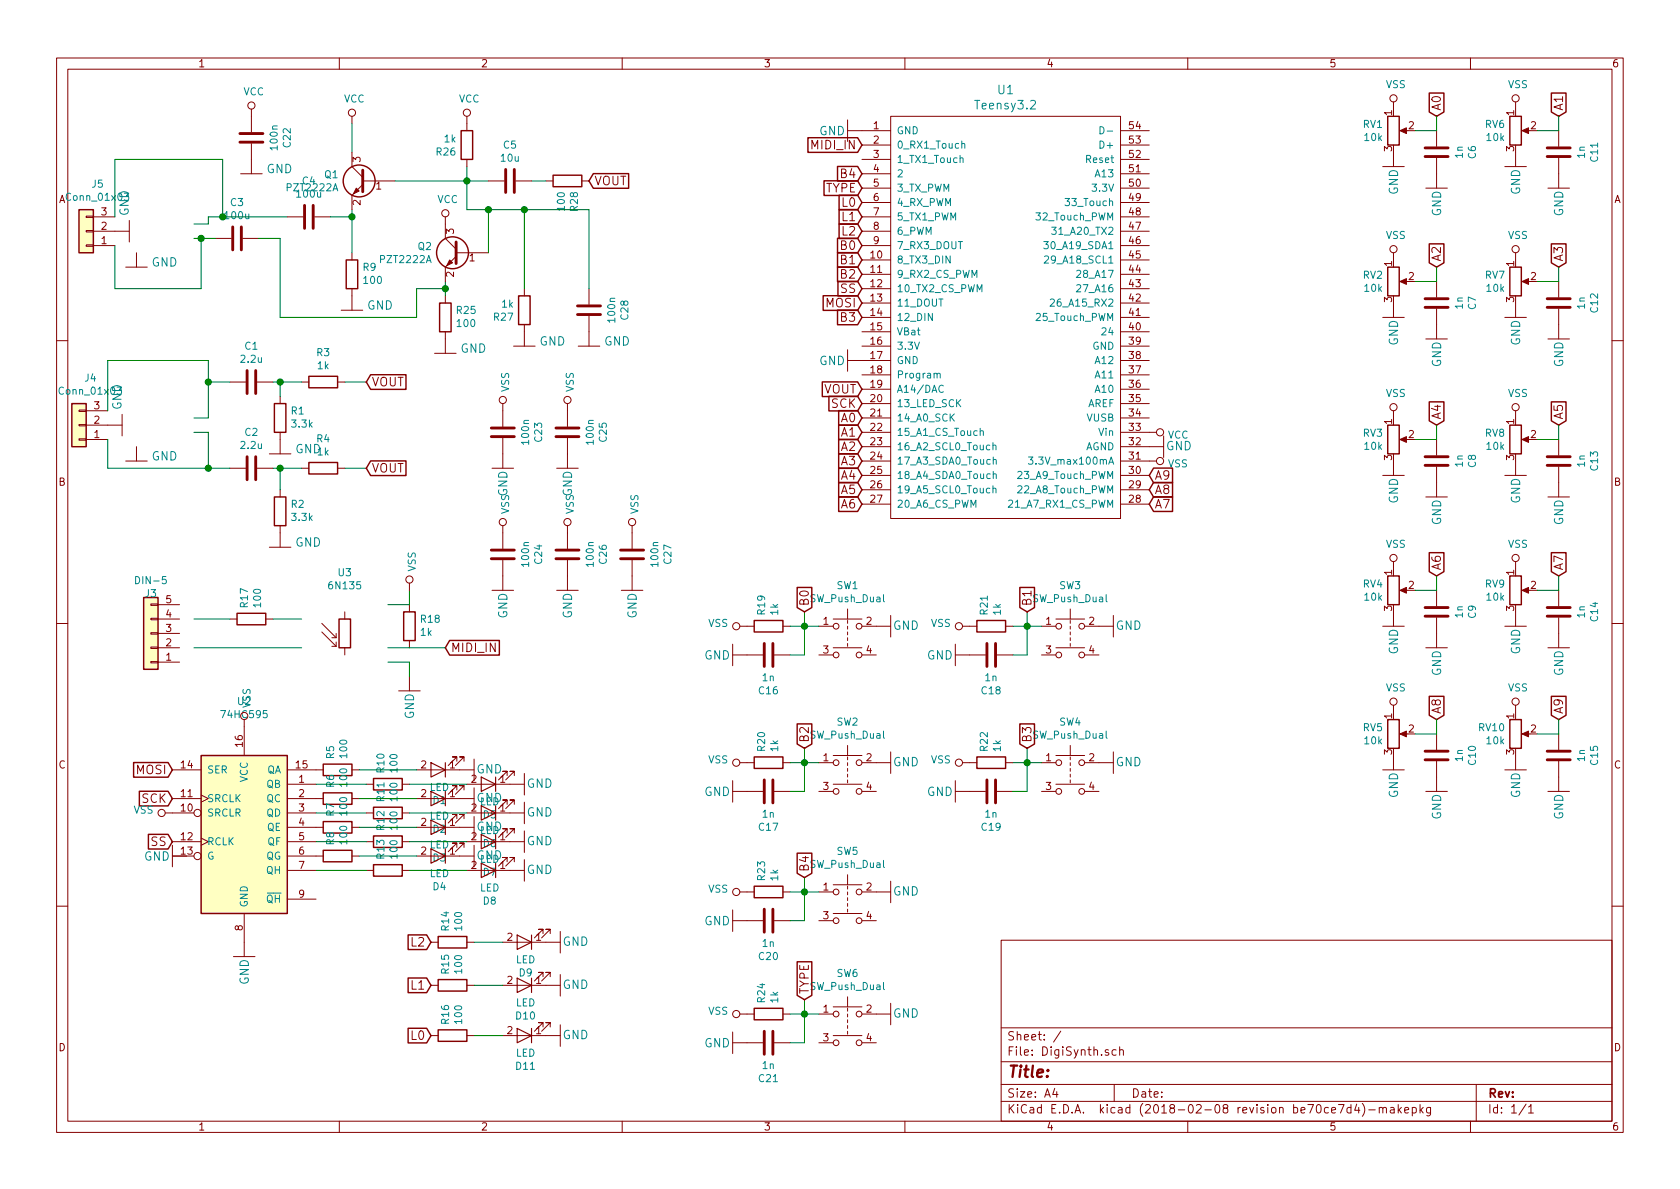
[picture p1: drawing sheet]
<svg xmlns="http://www.w3.org/2000/svg" width="297mm" height="210mm" viewBox="0 0 297 210" stroke-linecap="round" stroke-linejoin="round" font-family="sans-serif">
<g fill="none" stroke="#840000" stroke-width=".18">
<path d="M10 10.3h277v189.9h-277zM12 12.2h273v186.1h-273zM44.4 19.3v4.1M60 10.3v1.9M110 10.3v1.9M160 10.3v1.9M210 10.3v1.9M246.4 18v1.3M260 10.3v1.9M268 18v1.3M15.2 38.2h1.3v.3h-1.3zM16.5 38.3h3.8"/>
<path d="M22.9 39v3.8M42.5 30.7h3.9M44.4 25.4v5.3M50.8 38.3h2.8M55.6 38.3h2.8M62.2 20.6v1.2M62.2 26.9v2.6l1.9 1.9M64.1 32.6l-1.9 1.9v2.6M64.1 32h5.7M78.7 38.3v3.9l1.9 1.9M82.5 20.6v2.5M82.5 28.2v1.3"/>
<path d="M86.4 32h2.8M91.2 32h2.8M96.5 32h1.3M102.9 32h1.2M149.9 23.1h7.6M149.9 21.2v3.8M152.4 25.6h5.1M152.4 28.2h5.1M152.4 30.7h5.1M152.4 38.3h5.1M152.4 35.8h5.1M152.4 33.3h5.1"/>
<path d="M157.5 20.6h40.6v71.1h-40.6zM198.1 23.1h5.1M198.1 25.6h5.1M198.1 28.2h5.1M198.1 30.7h5.1M198.1 38.3h5.1M198.1 35.8h5.1M198.1 33.3h5.1M244.5 29.5h3.8M246.4 26.9v2.6M247.9 23.1h1M252.1 33.3h3.8"/>
<path d="M254 23.1v2.8M254 27.9v5.4M266.1 29.5h3.8M268 26.9v2.6M269.5 23.1h1M273.7 33.3h3.8M275.6 23.1v2.8M275.6 27.9v5.4M15.2 40.8h1.3v.2h-1.3zM15.2 43.3h1.3v.3h-1.3zM16.5 43.4h3.8M16.5 40.9h6.4"/>
<path d="M22.2 47.2h3.8M24.1 44.7v2.5M38.1 42.2h2.8M42.9 42.2h2.8M60.3 54.9h3.8M62.2 44.7v1.3M62.2 51v3.9M78.7 52.3v1.3M78.7 58.7v3.8M80.6 45.3l-1.9 1.9v2.6M80.6 44.7h5.8M92.7 51v1.3"/>
<path d="M92.7 57.4v3.8M104.1 51v2.8M104.1 55.9v5.3M152.4 46h5.1M152.4 48.5h5.1M152.4 51h5.1M152.4 53.6h5.1M152.4 56.1h5.1M152.4 58.7h5.1M152.4 43.4h5.1M152.4 40.9h5.1M198.1 46h5.1"/>
<path d="M198.1 48.5h5.1M198.1 51h5.1M198.1 53.6h5.1M198.1 56.1h5.1M198.1 58.7h5.1M198.1 43.4h5.1M198.1 40.9h5.1M244.5 56.1h3.8M246.4 44.7v1.3M246.4 53.6v2.5M247.9 49.8h1M252.1 59.9h3.8"/>
<path d="M254 49.8v2.8M254 54.6v5.3M266.1 56.1h3.8M268 44.7v1.3M268 53.6v2.5M269.5 49.8h1M273.7 59.9h3.8M275.6 49.8v2.8M275.6 54.6v5.3M10 60.2h2M14 72.5h1.2v.3h-1.2zM14 75.1h1.2v.2h-1.2z"/>
<path d="M14 77.6h1.2v.2h-1.2zM15.2 77.7h3.8M15.2 75.2h6.4M15.2 72.6h3.8M21.6 73.3v3.8M24.1 79v2.5M40.6 67.6h2.8M45.5 67.6h2.8M49.5 70.1v1.3M49.5 76.4v3.9M53.3 67.6h1.3M59.7 67.6h1.3"/>
<path d="M76.8 62.5h3.8M88.9 71.4v4M88.9 77.5v5.3M90.8 61.2h3.8M100.3 71.4v4M100.3 77.5v5.3M102.2 61.2h3.8M149.9 63.7h7.6M149.9 61.8v3.9M152.4 61.2h5.1M152.4 66.3h5.1M152.4 68.8h5.1"/>
<path d="M152.4 71.4h5.1M152.4 73.9h5.1M152.4 76.4h5.1M152.4 79h5.1M198.1 61.2h5.1M198.1 63.7h5.1M198.1 66.3h5.1M198.1 68.8h5.1M198.1 71.4h5.1M198.1 73.9h5.1M198.1 76.4h6.4M198.1 79h7.6"/>
<path d="M205.7 77.1v3.8M246.4 72.6v1.3M247.9 77.7h1M254 77.7v2.8M268 72.6v1.3M269.5 77.7h1M275.6 77.7v2.8M285 60.2h2M22.2 81.5h3.8M40.6 82.8h2.8M45.5 82.8h2.8M47.6 80.3h3.8"/>
<path d="M47.6 96.8h3.8M49.5 86.6v1.3M49.5 93v3.8M53.3 82.8h1.3M59.7 82.8h1.3M87 82.8h3.8M88.9 93v4M88.9 99.1v5.3M98.4 82.8h3.8M100.3 93v4M100.3 99.1v5.3M111.8 93v4"/>
<path d="M111.8 99.1v5.3M152.4 81.5h5.1M152.4 84.1h5.1M152.4 86.6h5.1M152.4 89.1h5.1M198.1 81.5h6.4M198.1 84.1h5.1M198.1 86.6h5.1M198.1 89.1h5.1M244.5 84.1h3.8M246.4 81.5v2.6M246.4 99.3v1.3"/>
<path d="M252.1 87.9h3.8M254 82.5v5.4M266.1 84.1h3.8M268 81.5v2.6M268 99.3v1.3M273.7 87.9h3.8M275.6 82.5v5.4M10 110.3h2M26.7 106.8h1.2v.3h-1.2zM26.7 109.3h1.2v.3h-1.2zM26.7 111.9h1.2v.2h-1.2zM26.7 114.4h1.2v.3h-1.2z"/>
<path d="M26.7 117h1.2v.2h-1.2zM27.9 114.5h3.8M27.9 117.1h3.8M27.9 112h3.8M27.9 109.5h3.8M27.9 106.9h3.8M40.6 109.5h1.3M47 109.5h1.3M56.9 111.8l2.5 2.5M56.9 110.2l2.5 2.6M58.7 114.3h.7M58.7 112.8h.7"/>
<path d="M59.4 112v.8M59.4 113.5v.8M61 108.2v1.3M61 114.5v1.3M72.4 103.1v1.3M72.4 106.9v1.3M72.4 113.3v1.2M72.4 119.6v2.6M87 104.4h3.8M98.4 104.4h3.8M109.9 104.4h3.8M129.5 115.8h5.4"/>
<path d="M129.5 113.9v3.8M130.8 110.7h2.5M136.9 115.8h2.8M138.4 110.7h1.3M144.8 110.7h2.5M144.8 115.8h2.5M147.3 114.5h5.1M147.3 109.5h5.1M149.9 107.7v1.8M149.9 109.7v.5M149.9 110.7v.5M149.9 111.8v.5"/>
<path d="M149.9 112.8v.5M149.9 113.8v.5M152.4 110.7h5.1M152.4 115.8h2.5M157.5 108.8v3.8M168.9 115.8h5.3M168.9 113.9v3.8M170.2 110.7h2.5M176.3 115.8h2.8M177.8 110.7h1.3M184.1 110.7h2.6M184.1 115.8h2.6"/>
<path d="M186.7 114.5h5.1M186.7 109.5h5.1M189.2 107.7v1.8M189.2 109.7v.5M189.2 110.7v.5M189.2 111.8v.5M189.2 112.8v.5M189.2 113.8v.5M191.8 110.7h5M191.8 115.8h2.5M196.8 108.8v3.8M244.5 110.7h3.8"/>
<path d="M246.4 108.2v2.5M247.9 104.4h1M252.1 114.5h3.8M254 104.4v2.8M254 109.2v5.3M266.1 110.7h3.8M268 108.2v2.5M269.5 104.4h1M273.7 114.5h3.8M275.6 104.4v2.8M275.6 109.2v5.3M285 110.3h2"/>
<path d="M30.5 136.1h5.1M43.2 127.2v6.4M50.8 136.1h6.3M50.8 138.7h5.1M62.2 136.1h1.3M64.8 138.7h1.2M70.5 122.2h3.8M71.1 138.7h1.3M73.7 136.1h10.1M80.8 134.6v-.7h-.8h.8l-1.6 1.5M80.8 139.7v-.8h-.8h.8l-1.6 1.6M82 134.6v-.7h-.7h.7l-1.5 1.5"/>
<path d="M82 139.7v-.8h-.7h.7l-1.5 1.6M82.5 138.7h10.2M83.8 134.2v3.8M83.8 139.3v3.8M89.7 137.2v-.8h-.8h.8l-1.6 1.5M90.9 137.2v-.8h-.7h.7l-1.5 1.5M92.7 136.8v3.8M129.5 139.9h5.4M129.5 138v3.9M130.8 134.9h2.5M136.9 139.9h2.8M138.4 134.9h1.3"/>
<path d="M144.8 139.9h2.5M144.8 134.9h2.5M147.3 138.7h5.1M147.3 133.6h5.1M149.9 131.8v1.8M149.9 133.9v.5M149.9 134.9v.5M149.9 135.9v.5M149.9 136.9v.5M149.9 137.9v.5M152.4 139.9h2.5M152.4 134.9h5.1"/>
<path d="M157.5 133v3.8M168.9 139.9h5.3M168.9 138v3.9M170.2 134.9h2.5M176.3 139.9h2.8M177.8 134.9h1.3M184.1 139.9h2.6M184.1 134.9h2.6M186.7 138.7h5.1M186.7 133.6h5.1M189.2 131.8v1.8M189.2 133.9v.5"/>
<path d="M189.2 134.9v.5M189.2 135.9v.5M189.2 136.9v.5M189.2 137.9v.5M191.8 139.9h2.5M191.8 134.9h5M196.8 133v3.8M244.5 136.1h3.8M246.4 124.7v1.3M246.4 133.6v2.5M247.9 129.8h1M252.1 139.9h3.8"/>
<path d="M254 129.8v2.8M254 134.6v5.3M266.1 136.1h3.8M268 124.7v1.3M268 133.6v2.5M269.5 129.8h1M273.7 139.9h3.8M275.6 129.8v2.8M275.6 134.6v5.3M29.2 143.8h5.1M30.5 141.2h5.1M30.5 148.8h5.1"/>
<path d="M30.5 151.4h3.8M30.5 149.5v3.8M35.6 140.6l1.2 .6-1.2 .7M35.6 148.2l1.2 .6-1.2 .7M50.8 141.2h6.3M50.8 143.8h5.1M50.8 146.3h6.3M50.8 148.8h5.1M50.8 151.4h6.3M50.8 153.9h5.1M50.8 159h5.1M62.2 141.2h1.3"/>
<path d="M62.2 146.3h1.3M62.2 151.4h1.3M64.8 143.8h1.2M64.8 148.8h1.2M64.8 153.9h1.2M71.1 143.8h1.3M71.1 148.8h1.3M71.1 153.9h1.3M73.7 141.2h2.5M73.7 146.3h2.5M73.7 151.4h2.5M78.7 141.2h5.1"/>
<path d="M78.7 146.3h5.1M78.7 151.4h5.1M80.8 144.8v-.8h-.8h.8l-1.6 1.5M80.8 149.9v-.8h-.8h.8l-1.6 1.5M82 144.8v-.8h-.7h.7l-1.5 1.5M82 149.9v-.8h-.7h.7l-1.5 1.5M82.5 143.8h2.6M82.5 148.8h2.6M82.5 153.9h2.6M83.8 144.4v3.8M83.8 149.5v3.8M87.6 143.8h5.1"/>
<path d="M87.6 148.8h5.1M87.6 153.9h5.1M89.7 142.2v-.7h-.8h.8l-1.6 1.5M89.7 147.3v-.7h-.8h.8l-1.6 1.5M89.7 152.4v-.8h-.8h.8l-1.6 1.6M90.9 142.2v-.7h-.7h.7l-1.5 1.5M90.9 147.3v-.7h-.7h.7l-1.5 1.5M90.9 152.4v-.8h-.7h.7l-1.5 1.6M92.7 141.9v3.8M92.7 146.9v3.8M92.7 152v3.8M130.8 157.7h2.5"/>
<path d="M138.4 157.7h1.3M144.8 157.7h2.5M147.3 156.5h5.1M149.9 154.7v1.8M149.9 156.7v.5M149.9 157.7v.5M149.9 158.7v.6M149.9 159.8v.5M152.4 157.7h5.1M157.5 155.8v3.8M10 160.2h2M41.3 169.2h3.8"/>
<path d="M43.2 161.5v7.7M76.2 174.2h1.3M76.2 166.6h1.3M82.5 174.2h1.3M82.5 166.6h1.3M88.9 174.2h10.2M88.9 166.6h10.2M96 172.7v-.7h-.8h.8l-1.5 1.5M96 165.1v-.8h-.8h.8l-1.5 1.6M97.3 172.7v-.7h-.8h.8l-1.5 1.5M97.3 165.1v-.8h-.8h.8l-1.5 1.6M99.1 164.7v3.8"/>
<path d="M99.1 172.3v3.8M129.5 160.9v3.8M129.5 162.8h5.4M130.8 179.3h2.5M136.9 162.8h2.8M138.4 179.3h1.3M144.8 162.8h2.5M144.8 179.3h2.5M147.3 161.5h5.1M147.3 178h5.1M149.9 160.8v.5M149.9 176.3v1.7"/>
<path d="M149.9 178.3v.5M149.9 179.3v.5M152.4 162.8h2.5M152.4 179.3h5.1M157.5 177.4v3.8M177 166.3h108v32h-108zM285 160.2h2M60 198.3v1.9M76.2 183.1h1.3M82.5 183.1h1.3M88.9 183.1h10.2M96 181.6v-.8h-.8h.8l-1.5 1.6"/>
<path d="M97.3 181.6v-.8h-.8h.8l-1.5 1.6M99.1 181.2v3.8M110 198.3v1.9M129.5 182.5v3.8M129.5 184.4h5.4M136.9 184.4h2.8M144.8 184.4h2.5M147.3 183.1h5.1M149.9 180.3v.5M149.9 181.4v.5M149.9 182.4v.5M152.4 184.4h2.5"/>
<path d="M160 198.3v1.9M177 194.8h108M177 191.8h108M177 187.8h108M177 181.8h108M186.5 192.5l-.4 1h1M186.8 193v1M187.6 182.3l-1.3 2M196 185.7a.37 .37 0 0 0-.6 .1l.1 .2 .5 .2 .1 .1-.3 .3-.4-.1M197 191.8v3M197.3 185.7l-.4-.1-.3 .3 .1 .6 .2 .1 .4-.1M198 185.7a.37 .37 0 0 1 .6 .1v.8"/>
<path d="M198 185.1v1.5M210 198.3v1.9M236.7 195.3h.9l-.6 1.5M238.9 195.9l-.5-.1-.2 .3v.6l.2 .1 .5-.1M238.9 195.3v1.5M239.9 195.2l-.4 1.1h.9M240.2 195.8v1M240.9 195.1a1.71 1.71 0 0 1 0 2.3M242 196.3h1.2M243.9 196l.2-.2 .3 .1 .1 .9M243.9 195.8v1M244.5 196a.34 .34 0 0 1 .3-.2 .34 .34 0 0 1 .3 .2v.8"/>
<path d="M245.9 195.9h.5l.1 .9M246.5 196.2l-.5 .1a.29 .29 0 0 0-.2 .2 .29 .29 0 0 0 .2 .3l.5-.1M247.2 195.3v1.5M247.4 196.3l.4 .5M247.8 195.8l-.6 .6M248.4 196.3l.7-.1-.1-.3-.4-.1-.2 .2v.7h.6M249.7 195.9l.4-.1 .3 .3v.6l-.3 .1-.4-.1M249.7 195.8v1.5M251.1 195.3v1.5M251.2 196.3l.4 .5M251.6 195.8l-.5 .6M252.9 195.8v1.2l-.3 .3h-.3"/>
<path d="M252.9 195.9l-.4-.1-.3 .3 .1 .6 .2 .1 .4-.1M260 198.3v1.9M261 191.8v6.5M269.8 195.2l-1.2 2M270.3 195.8l.4-.5v1.5M270.3 196.8h.8"/>
<circle cx="44.4" cy="18.7" r=".63"/>
<circle cx="62.2" cy="19.9" r=".63"/>
<circle cx="82.5" cy="19.9" r=".63"/>
<circle cx="246.4" cy="17.4" r=".63"/>
<circle cx="268" cy="17.4" r=".63"/>
<circle cx="78.7" cy="37.7" r=".63"/>
<circle cx="246.4" cy="44.1" r=".63"/>
<circle cx="268" cy="44.1" r=".63"/>
<circle cx="88.9" cy="70.7" r=".63"/>
<circle cx="100.3" cy="70.7" r=".63"/>
<circle cx="205.1" cy="76.4" r=".63"/>
<circle cx="246.4" cy="72" r=".63"/>
<circle cx="268" cy="72" r=".63"/>
<circle cx="88.9" cy="92.3" r=".63"/>
<circle cx="100.3" cy="92.3" r=".63"/>
<circle cx="111.8" cy="92.3" r=".63"/>
<circle cx="205.1" cy="81.5" r=".63"/>
<circle cx="246.4" cy="98.7" r=".63"/>
<circle cx="268" cy="98.7" r=".63"/>
<circle cx="72.4" cy="102.5" r=".63"/>
<circle cx="130.2" cy="110.7" r=".63"/>
<circle cx="147.8" cy="115.8" r=".51"/>
<circle cx="147.8" cy="110.7" r=".51"/>
<circle cx="151.9" cy="115.8" r=".51"/>
<circle cx="151.9" cy="110.7" r=".51"/>
<circle cx="169.5" cy="110.7" r=".63"/>
<circle cx="187.2" cy="110.7" r=".51"/>
<circle cx="187.2" cy="115.8" r=".51"/>
<circle cx="191.3" cy="115.8" r=".51"/>
<circle cx="191.3" cy="110.7" r=".51"/>
<circle cx="130.2" cy="134.9" r=".63"/>
<circle cx="147.8" cy="134.9" r=".51"/>
<circle cx="147.8" cy="139.9" r=".51"/>
<circle cx="151.9" cy="134.9" r=".51"/>
<circle cx="151.9" cy="139.9" r=".51"/>
<circle cx="169.5" cy="134.9" r=".63"/>
<circle cx="187.2" cy="134.9" r=".51"/>
<circle cx="187.2" cy="139.9" r=".51"/>
<circle cx="191.3" cy="134.9" r=".51"/>
<circle cx="191.3" cy="139.9" r=".51"/>
<circle cx="246.4" cy="124.1" r=".63"/>
<circle cx="268" cy="124.1" r=".63"/>
<circle cx="28.6" cy="143.8" r=".63"/>
<circle cx="34.9" cy="151.4" r=".63"/>
<circle cx="34.9" cy="143.8" r=".63"/>
<circle cx="130.2" cy="157.7" r=".63"/>
<circle cx="147.8" cy="157.7" r=".51"/>
<circle cx="151.9" cy="157.7" r=".51"/>
<circle cx="130.2" cy="179.3" r=".63"/>
<circle cx="147.8" cy="162.8" r=".51"/>
<circle cx="147.8" cy="179.3" r=".51"/>
<circle cx="151.9" cy="179.3" r=".51"/>
<circle cx="151.9" cy="162.8" r=".51"/>
<circle cx="147.8" cy="184.4" r=".51"/>
<circle cx="151.9" cy="184.4" r=".51"/>
</g>
<g fill="none" stroke="#008484" stroke-width=".18">
<path d="M169.7 28l.2-.1 .3 .1 .1 .7M170.1 25.5l.1-.1h.3l.1 .8M194.5 22.4a.64 .64 0 0 1 .7 .6 .64 .64 0 0 1-.7 .7zM195.8 23.2h.9M184.6 42.7h.7l-.4 .5 .4 .1v.6l-.2 .1-.5-.1M184.7 45.4l.5-.1 .2 .3-.1 .2-.7 .7h.8M185.7 53l.5-.1 .2 .3-.8 .9h.8M186 40.2h.7l-.4 .5 .4 .1v.4l-.2 .2-.5-.1M190.4 50.5l.5-.2 .2 .4-.1 .2-.7 .7h.8M190.4 47.9l.5-.1 .2 .4-.1 .2-.7 .7h.8M165.7 66.2l.2-.2 .3 .1v.7M166.8 68.2a.6 .6 0 0 0-.9 .5 .6 .6 0 0 0 .6 .7l.3-.1"/>
<path d="M173.3 76.3l.2-.1h.3l.1 .8M175.6 78.8l.1-.1 .3 .1 .1 .7M175.6 78.3v1.2M175.6 86.5l.1-.2 .3 .1 .1 .8M175.6 85.9v1.3M175.6 81.4l.2-.2 .3 .1v.8M175.6 83.9l.2-.1h.3v.8M181.8 80.8h.8l-.4 .5 .3 .1 .1 .5-.2 .2-.6-.1M156.2 105.2v1l.2 .2M195.6 105.2v1l.2 .2M43 121.9v.5l.2 .3 .3-.2 .2-.5h.4l.1 .2v.5M156.2 129.3v1.1l.2 .2"/>
<path d="M195.6 129.3v1.1l.2 .2M156.2 152.1v1.1l.2 .2M156.2 173.7v1.1l.2 .2"/>
</g>
<g fill="none" stroke="#840000" stroke-width=".25">
<path d="M252.7 16.5h2.6v3.3l-1.3 .8-1.3-.8zM274.3 16.5h2.6v3.3l-1.3 .8-1.3-.8zM14 37.1h2.5v7.6h-2.5zM81.5 23.1h2.1v5.1h-2.1zM97.8 31h5.1v2h-5.1zM104.9 30.7h6.3v2.6h-6.3l-.8-1.3zM142.8 24.4h8.8l.8 1.2-.8 1.3h-8.8zM145.7 32h5.9l.8 1.3-.8 1.3h-5.9zM148.1 29.4h3.5l.8 1.3-.8 1.3h-3.5zM148.4 34.5h3.2l.8 1.3-.8 1.3h-3.2zM148.4 37.1h3.2l.8 1.2-.8 1.3h-3.2zM148.4 39.6h3.2l.8 1.3-.8 1.3h-3.2z"/>
<path d="M245.4 20.6h2v5h-2zM267 20.6h2v5h-2zM61.2 46h2v5h-2zM77.7 53.6h2.1v5.1h-2.1zM91.7 52.3h2v5.1h-2zM145.5 52.3h6.1l.8 1.3-.8 1.3h-6.1zM148.1 42.1h3.5l.8 1.3-.8 1.3h-3.5zM148.1 44.7h3.5l.8 1.3-.8 1.3h-3.5zM148.1 47.2h3.5l.8 1.3-.8 1.3h-3.5zM148.1 54.8h3.5l.8 1.3-.8 1.3h-3.5zM148.2 49.8h3.4l.8 1.2-.8 1.3h-3.4zM245.4 47.2h2v5.1h-2z"/>
<path d="M252.7 43.1h2.6v3.4l-1.3 .7-1.3-.7zM267 47.2h2v5.1h-2zM274.3 43.1h2.6v3.4l-1.3 .7-1.3-.7zM12.7 71.4h2.5v7.6h-2.5zM48.5 71.4h2v5h-2zM54.6 66.5h5.1v2.1h-5.1zM65.5 66.3h6.3v2.6h-6.3l-.7-1.3zM145.4 67.5h6.2l.8 1.3-.8 1.3h-6.2zM146.6 70.1h5l.8 1.3-.8 1.3h-5zM148.3 72.6h3.3l.8 1.3-.8 1.3h-3.3zM148.3 75.2h3.3l.8 1.2-.8 1.3h-3.3zM148.3 77.7h3.3l.8 1.3-.8 1.3h-3.3z"/>
<path d="M245.4 75.2h2v5.1h-2zM252.7 71.1h2.6v3.3l-1.3 .8-1.3-.8zM267 75.2h2v5.1h-2zM274.3 71.1h2.6v3.3l-1.3 .8-1.3-.8zM48.5 87.9h2v5.1h-2zM54.6 81.8h5.1v2h-5.1zM65.5 81.5h6.3v2.6h-6.3l-.7-1.3zM148.3 80.2h3.3l.8 1.3-.8 1.3h-3.3zM148.3 82.8h3.3l.8 1.3-.8 1.3h-3.3zM148.3 85.3h3.3l.8 1.3-.8 1.3h-3.3zM148.3 87.9h3.3l.8 1.2-.8 1.3h-3.3zM204 87.9h3.3v2.5h-3.3l-.8-1.3z"/>
<path d="M204 85.3h3.3v2.6h-3.3l-.8-1.3zM204 82.8h3.3v2.6h-3.3l-.8-1.3zM252.7 97.7h2.6v3.4l-1.3 .7-1.3-.7zM274.3 97.7h2.6v3.4l-1.3 .7-1.3-.7zM25.4 105.7h2.5v12.7h-2.5zM41.9 108.5h5.1v2h-5.1zM59.9 109.5h2.1v5h-2.1zM71.4 108.2h2v5.1h-2zM79.5 113.3h8.8v2.5h-8.8l-.8-1.3zM133.3 109.7h5.1v2.1h-5.1zM140.9 103.9h2.6v3.5l-1.3 .8-1.3-.8zM172.7 109.7h5.1v2.1h-5.1z"/>
<path d="M180.3 103.9h2.6v3.5l-1.3 .8-1.3-.8zM245.4 101.8h2v5.1h-2zM267 101.8h2v5.1h-2zM23.6 134.8h6.1l.8 1.3-.8 1.3h-6.1zM24.6 139.9h5.1l.8 1.3-.8 1.3h-5.1zM35.6 133.6h15.2v27.9h-15.2zM57.1 135.1h5.1v2.1h-5.1zM66 137.7h5.1v2h-5.1zM133.3 133.9h5.1v2h-5.1zM140.9 128h2.6v3.6l-1.3 .7-1.3-.7zM172.7 133.9h5.1v2h-5.1zM180.3 128h2.6v3.6l-1.3 .7-1.3-.7z"/>
<path d="M245.4 127.2h2v5.1h-2zM252.7 123.1h2.6v3.4l-1.3 .7-1.3-.7zM267 127.2h2v5.1h-2zM274.3 123.1h2.6v3.4l-1.3 .7-1.3-.7zM26.2 147.5h3.5l.8 1.3-.8 1.3h-3.5zM57.1 140.2h5.1v2h-5.1zM57.1 145.3h5.1v2h-5.1zM57.1 150.4h5.1v2h-5.1zM66 142.7h5.1v2.1h-5.1zM66 147.8h5.1v2.1h-5.1zM66 152.9h5.1v2h-5.1zM133.3 156.7h5.1v2h-5.1z"/>
<path d="M140.9 150.9h2.6v3.5l-1.3 .8-1.3-.8zM72.2 172.9h3.2l.8 1.3-.8 1.3h-3.2zM72.2 165.3h3.2l.8 1.3-.8 1.3h-3.2zM77.5 173.2h5v2.1h-5zM77.5 165.6h5v2h-5zM133.3 178.3h5.1v2h-5.1zM140.9 170.1h2.6v5.9l-1.3 .8-1.3-.8zM72.2 181.8h3.2l.8 1.3-.8 1.3h-3.2zM77.5 182.1h5v2h-5z"/>
<circle cx="63.5" cy="32" r="2.82"/>
<circle cx="80" cy="44.7" r="2.82"/>
</g>
<g fill="none" stroke="#008400" stroke-width=".18">
<path d="M20.3 38.3v-10.1h19.1v10.1M50.8 38.3h-14v1.3h-2.5M58.4 38.3h3.8M62.2 21.8v5.1M62.2 37.1v7.6M69.8 32h16.6M82.5 29.5v7.6h21.6v13.9M86.4 37.1v7.6M92.7 37.1v13.9M94 32h2.5M254 20.6v2.5h-3.8M275.6 20.6v2.5h-3.8"/>
<path d="M34.3 42.2h3.8M35.6 42.2v8.8h-15.3v-7.6M45.7 42.2h3.8v13.9h24.2v-5.1h5M78.7 49.8v2.5M254 47.2v2.6h-3.8M275.6 47.2v2.6h-3.8M19 77.7v5.1h21.6M19 72.6v-8.9h17.8v10.2h-2.5M34.3 76.4h2.5v6.4M36.8 67.6h3.8M48.3 67.6h5M49.5 67.6v2.5"/>
<path d="M61 67.6h3.8M254 75.2v2.5h-3.8M275.6 75.2v2.5h-3.8M48.3 82.8h5M49.5 82.8v3.8M61 82.8h3.8M34.3 109.5h6.3M34.3 114.5h19M48.3 109.5h5M68.6 117.1h3.8v2.5M68.6 114.5h10.1M72.4 104.4v2.5h-3.8"/>
<path d="M139.7 110.7h5.1M142.2 108.2v7.6h-2.5M179.1 110.7h5M181.6 108.2v7.6h-2.5M254 101.8v2.6h-3.8M275.6 101.8v2.6h-3.8M55.9 138.7h8.9M63.5 136.1h10.2M72.4 138.7h10.1M139.7 134.9h5.1M142.2 132.3v7.6h-2.5M179.1 134.9h5"/>
<path d="M181.6 132.3v7.6h-2.5M254 127.2v2.6h-3.8M275.6 127.2v2.6h-3.8M55.9 143.8h8.9M55.9 148.8h8.9M55.9 153.9h8.9M63.5 141.2h10.2M63.5 146.3h10.2M63.5 151.4h10.2M72.4 143.8h10.1M72.4 148.8h10.1M72.4 153.9h10.1"/>
<path d="M139.7 157.7h5.1M142.2 155.2v7.6h-2.5M83.8 174.2h5.1M83.8 166.6h5.1M139.7 179.3h5.1M142.2 176.8v7.6h-2.5M83.8 183.1h5.1"/>
</g>
<g fill="none" stroke="#840000" stroke-width=".51">
<path d="M42.4 23.6h4.1M42.4 25.1h4.1M53.8 36.3v4.1M55.4 36.3v4.1M64.1 30.1v3.8M89.4 30v4M90.9 30v4M252 26.2h4M252 27.7h4M273.6 26.2h4M273.6 27.7h4M41.1 40.1v4.1"/>
<path d="M42.7 40.1v4.1M80.6 42.8v3.8M102.1 54.1h4.1M102.1 55.6h4.1M252 52.8h4M252 54.4h4M273.6 52.8h4M273.6 54.4h4M43.7 65.5v4.1M45.2 65.5v4.1M86.9 75.7h4M86.9 77.2h4"/>
<path d="M98.3 75.7h4.1M98.3 77.2h4.1M43.7 80.8v4M45.2 80.8v4M86.9 97.3h4M86.9 98.8h4M98.3 97.3h4.1M98.3 98.8h4.1M109.7 97.3h4.1M109.7 98.8h4.1M252 80.8h4M252 82.3h4"/>
<path d="M273.6 80.8h4M273.6 82.3h4M135.1 113.8v4.1M136.7 113.8v4.1M174.5 113.8v4.1M176 113.8v4.1M252 107.4h4M252 109h4M273.6 107.4h4M273.6 109h4M135.1 137.9v4.1M136.7 137.9v4.1"/>
<path d="M174.5 137.9v4.1M176 137.9v4.1M252 132.8h4M252 134.4h4M273.6 132.8h4M273.6 134.4h4M135.1 160.8v4M136.7 160.8v4M135.1 182.4v4M136.7 182.4v4"/>
</g>
<g fill="#008400" stroke="#008400" stroke-width=".25">
<circle cx="49.5" cy="67.6" r=".51"/>
<circle cx="49.5" cy="82.8" r=".51"/>
<circle cx="142.2" cy="110.7" r=".51"/>
<circle cx="181.6" cy="110.7" r=".51"/>
<circle cx="142.2" cy="134.9" r=".51"/>
<circle cx="181.6" cy="134.9" r=".51"/>
<circle cx="142.2" cy="157.7" r=".51"/>
<circle cx="142.2" cy="179.3" r=".51"/>
<circle cx="39.4" cy="38.3" r=".51"/>
<circle cx="35.6" cy="42.2" r=".51"/>
<circle cx="36.8" cy="67.6" r=".51"/>
<circle cx="36.8" cy="82.8" r=".51"/>
<circle cx="62.2" cy="38.3" r=".51"/>
<circle cx="78.7" cy="51" r=".51"/>
<circle cx="82.6" cy="32" r=".51"/>
<circle cx="86.4" cy="37.1" r=".51"/>
<circle cx="92.7" cy="37.1" r=".51"/>
</g>
<g fill="#840000" stroke="#840000" stroke-width=".18">
<path d="M247.5 23.1l1.2-.5v1z"/>
<path d="M269.1 23.1l1.2-.5v1z"/>
<path d="M247.5 49.8l1.2-.5v1z"/>
<path d="M269.1 49.8l1.2-.5v1z"/>
<path d="M247.5 77.7l1.2-.5v1z"/>
<path d="M269.1 77.7l1.2-.5v1z"/>
<path d="M247.5 104.4l1.2-.5v1z"/>
<path d="M269.1 104.4l1.2-.5v1z"/>
<path d="M247.5 129.8l1.2-.5v1z"/>
<path d="M269.1 129.8l1.2-.5v1z"/>
<path d="M63 33.3l.5 .5-1 .5z"/>
<path d="M79.5 46l.5 .5-1 .5z"/>
</g>
<g fill="none" stroke="#840000" stroke-width=".2">
<path d="M76.2 134.9l2.5 1.2-2.5 1.3zM76.2 139.9l2.5 1.3-2.5 1.3zM78.7 134.9v2.5M78.7 139.9v2.6M85.1 137.4l2.5 1.3-2.5 1.2zM87.6 137.4v2.5M76.2 145l2.5 1.3-2.5 1.3zM76.2 150.1l2.5 1.3-2.5 1.2zM78.7 145v2.6M78.7 150.1v2.5M85.1 142.5l2.5 1.3-2.5 1.2zM85.1 147.6l2.5 1.2-2.5 1.3z"/>
<path d="M85.1 152.6l2.5 1.3-2.5 1.3zM87.6 142.5v2.5M87.6 147.6v2.5M87.6 152.6v2.6M91.4 173l2.6 1.2-2.6 1.3zM91.4 165.3l2.6 1.3-2.6 1.3zM94 165.3v2.6M94 173v2.5M91.4 181.9l2.6 1.2-2.6 1.3zM94 181.9v2.5"/>
</g>
<g fill="#ffffc2" stroke="#ffffc2" stroke-width=".18">
<path d="M35.6 133.6h15.2v27.9h-15.2z"/>
<path d="M25.4 105.7h2.5v12.7h-2.5z"/>
<path d="M12.7 71.4h2.5v7.6h-2.5z"/>
<path d="M14 37.1h2.5v7.6h-2.5z"/>
</g>
<text font-size="2.8" fill="#840000" x="178" y="190.5">Title:</text>
<g font-size="2.1" fill="#008484">
<text x="176.5" y="16.7">U1</text>
<text x="144.8" y="23.9">GND</text>
<text x="172.7" y="19.3">Teensy3.2</text>
<text x="47.1" y="30.6">GND</text>
<text x="247.2" y="34.5" transform="rotate(-90 247.2 34.5)">GND</text>
<text x="268.8" y="34.5" transform="rotate(-90 268.8 34.5)">GND</text>
<text x="22.8" y="38.2" transform="rotate(-90 22.8 38.2)">GND</text>
<text x="254.8" y="38.3" transform="rotate(-90 254.8 38.3)">GND</text>
<text x="276.4" y="38.3" transform="rotate(-90 276.4 38.3)">GND</text>
<text x="26.8" y="47.1">GND</text>
<text x="64.9" y="54.8">GND</text>
<text x="81.4" y="62.4">GND</text>
<text x="95.4" y="61.1">GND</text>
<text x="106.8" y="61.1">GND</text>
<text x="144.8" y="64.6">GND</text>
<text x="247.2" y="61.2" transform="rotate(-90 247.2 61.2)">GND</text>
<text x="254.8" y="65" transform="rotate(-90 254.8 65)">GND</text>
<text x="268.8" y="61.2" transform="rotate(-90 268.8 61.2)">GND</text>
<text x="276.4" y="65" transform="rotate(-90 276.4 65)">GND</text>
<text x="21.5" y="72.5" transform="rotate(-90 21.5 72.5)">GND</text>
<text x="26.8" y="81.4">GND</text>
<text x="52.2" y="80.2">GND</text>
<text x="206.1" y="79.6">GND</text>
<text x="89.7" y="87.8" transform="rotate(-90 89.7 87.8)">GND</text>
<text x="101.1" y="87.8" transform="rotate(-90 101.1 87.8)">GND</text>
<text x="247.2" y="89.1" transform="rotate(-90 247.2 89.1)">GND</text>
<text x="268.8" y="89.1" transform="rotate(-90 268.8 89.1)">GND</text>
<text x="254.8" y="92.9" transform="rotate(-90 254.8 92.9)">GND</text>
<text x="276.4" y="92.9" transform="rotate(-90 276.4 92.9)">GND</text>
<text x="52.2" y="96.7">GND</text>
<text x="89.7" y="109.4" transform="rotate(-90 89.7 109.4)">GND</text>
<text x="101.1" y="109.4" transform="rotate(-90 101.1 109.4)">GND</text>
<text x="112.6" y="109.4" transform="rotate(-90 112.6 109.4)">GND</text>
<text x="157.9" y="111.4">GND</text>
<text x="197.3" y="111.4">GND</text>
<text x="124.5" y="116.6">GND</text>
<text x="163.9" y="116.6">GND</text>
<text x="247.2" y="115.8" transform="rotate(-90 247.2 115.8)">GND</text>
<text x="254.8" y="119.6" transform="rotate(-90 254.8 119.6)">GND</text>
<text x="268.8" y="115.8" transform="rotate(-90 268.8 115.8)">GND</text>
<text x="276.4" y="119.6" transform="rotate(-90 276.4 119.6)">GND</text>
<text x="73.2" y="127.2" transform="rotate(-90 73.2 127.2)">GND</text>
<text x="84.2" y="136.8">GND</text>
<text x="157.9" y="135.5">GND</text>
<text x="197.3" y="135.5">GND</text>
<text x="84.2" y="141.9">GND</text>
<text x="93.1" y="139.3">GND</text>
<text x="124.5" y="140.8">GND</text>
<text x="163.9" y="140.8">GND</text>
<text x="247.2" y="141.2" transform="rotate(-90 247.2 141.2)">GND</text>
<text x="268.8" y="141.2" transform="rotate(-90 268.8 141.2)">GND</text>
<text x="84.2" y="146.9">GND</text>
<text x="93.1" y="144.4">GND</text>
<text x="93.1" y="149.5">GND</text>
<text x="254.8" y="145" transform="rotate(-90 254.8 145)">GND</text>
<text x="276.4" y="145" transform="rotate(-90 276.4 145)">GND</text>
<text x="25.5" y="152.2">GND</text>
<text x="84.2" y="152">GND</text>
<text x="93.1" y="154.6">GND</text>
<text x="157.9" y="158.4">GND</text>
<text x="99.5" y="167.3">GND</text>
<text x="124.5" y="163.6">GND</text>
<text x="44" y="174.2" transform="rotate(-90 44 174.2)">GND</text>
<text x="99.5" y="174.9">GND</text>
<text x="157.9" y="180">GND</text>
<text x="99.5" y="183.8">GND</text>
<text x="124.5" y="185.2">GND</text>
</g>
<g font-size="2.1" fill="#840000">
<text x="254.8" y="19.7" transform="rotate(-90 254.8 19.7)">A0</text>
<text x="276.4" y="19.7" transform="rotate(-90 276.4 19.7)">A1</text>
<text x="143.7" y="26.4">MIDI_IN</text>
<text x="105.1" y="32.8">VOUT</text>
<text x="145.9" y="34">TYPE</text>
<text x="148.8" y="31.5">B4</text>
<text x="149" y="36.6">L0</text>
<text x="149" y="39.1">L1</text>
<text x="149" y="41.7">L2</text>
<text x="148.8" y="44.2">B0</text>
<text x="148.8" y="46.7">B1</text>
<text x="254.8" y="46.3" transform="rotate(-90 254.8 46.3)">A2</text>
<text x="276.4" y="46.3" transform="rotate(-90 276.4 46.3)">A3</text>
<text x="148.7" y="51.8">SS</text>
<text x="148.8" y="49.3">B2</text>
<text x="146" y="54.4">MOSI</text>
<text x="148.8" y="56.9">B3</text>
<text x="65.7" y="68.3">VOUT</text>
<text x="145.6" y="69.6">VOUT</text>
<text x="147" y="72.1">SCK</text>
<text x="148.8" y="74.7">A0</text>
<text x="148.8" y="77.2">A1</text>
<text x="254.8" y="74.3" transform="rotate(-90 254.8 74.3)">A4</text>
<text x="276.4" y="74.3" transform="rotate(-90 276.4 74.3)">A5</text>
<text x="65.7" y="83.6">VOUT</text>
<text x="148.8" y="79.8">A2</text>
<text x="148.8" y="82.3">A3</text>
<text x="148.8" y="84.8">A4</text>
<text x="148.8" y="87.4">A5</text>
<text x="148.8" y="89.9">A6</text>
<text x="204.1" y="89.9">A7</text>
<text x="204.1" y="87.4">A8</text>
<text x="204.1" y="84.8">A9</text>
<text x="254.8" y="100.9" transform="rotate(-90 254.8 100.9)">A6</text>
<text x="276.4" y="100.9" transform="rotate(-90 276.4 100.9)">A7</text>
<text x="143" y="107.3" transform="rotate(-90 143 107.3)">B0</text>
<text x="182.4" y="107.3" transform="rotate(-90 182.4 107.3)">B1</text>
<text x="79.7" y="115.3">MIDI_IN</text>
<text x="143" y="131.4" transform="rotate(-90 143 131.4)">B2</text>
<text x="182.4" y="131.4" transform="rotate(-90 182.4 131.4)">B3</text>
<text x="254.8" y="126.3" transform="rotate(-90 254.8 126.3)">A8</text>
<text x="276.4" y="126.3" transform="rotate(-90 276.4 126.3)">A9</text>
<text x="24.1" y="136.9">MOSI</text>
<text x="25.1" y="142">SCK</text>
<text x="26.7" y="149.6">SS</text>
<text x="143" y="154.3" transform="rotate(-90 143 154.3)">B4</text>
<text x="72.8" y="167.4">L2</text>
<text x="72.8" y="175">L1</text>
<text x="143" y="175.9" transform="rotate(-90 143 175.9)">TYPE</text>
<text x="72.8" y="183.9">L0</text>
<text x="178" y="184">Sheet: /</text>
<text x="178" y="186.7">File: DigiSynth.sch</text>
<text x="178" y="196.9">KiCad E.D.A. kicad (2018-02-08 revision be70ce7d4)-makepkg</text>
<text x="178" y="194.1">Size: A4</text>
<text x="200" y="194.1">Date:</text>
<text x="263" y="194.1">Rev:</text>
<text x="263" y="196.9">Id: 1/1</text>
</g>
<g font-size="1.8" fill="#840000">
<text x="35" y="11.9">1</text>
<text x="85" y="11.9">2</text>
<text x="135" y="11.9">3</text>
<text x="185" y="11.9">4</text>
<text x="235" y="11.9">5</text>
<text x="285" y="11.9">6</text>
<text x="154.5" y="22.9">1</text>
<text x="199.7" y="22.9">54</text>
<text x="246.1" y="20.4" transform="rotate(-90 246.1 20.4)">1</text>
<text x="249.1" y="22.9">2</text>
<text x="267.7" y="20.4" transform="rotate(-90 267.7 20.4)">1</text>
<text x="270.7" y="22.9">2</text>
<text x="63.8" y="28.7" transform="rotate(-90 63.8 28.7)">3</text>
<text x="154.5" y="25.4">2</text>
<text x="154.5" y="27.9">3</text>
<text x="199.7" y="27.9">52</text>
<text x="199.7" y="25.4">53</text>
<text x="246.1" y="26.8" transform="rotate(-90 246.1 26.8)">3</text>
<text x="267.7" y="26.8" transform="rotate(-90 267.7 26.8)">3</text>
<text x="10.4" y="35.9">A</text>
<text x="66.5" y="33.5">1</text>
<text x="154.5" y="30.5">4</text>
<text x="154.5" y="33">5</text>
<text x="154.5" y="35.6">6</text>
<text x="199.7" y="35.6">49</text>
<text x="199.7" y="33">50</text>
<text x="199.7" y="30.5">51</text>
<text x="285.4" y="35.9">A</text>
<text x="17.9" y="40.6">2</text>
<text x="17.9" y="38.1">3</text>
<text x="63.8" y="36.3" transform="rotate(-90 63.8 36.3)">2</text>
<text x="80.3" y="41.4" transform="rotate(-90 80.3 41.4)">3</text>
<text x="154.5" y="38.1">7</text>
<text x="154.5" y="40.6">8</text>
<text x="199.7" y="40.6">47</text>
<text x="199.7" y="38.1">48</text>
<text x="17.9" y="43.2">1</text>
<text x="83" y="46.2">1</text>
<text x="154" y="45.7">10</text>
<text x="154.5" y="43.2">9</text>
<text x="199.7" y="45.7">45</text>
<text x="199.7" y="43.2">46</text>
<text x="246.1" y="47.1" transform="rotate(-90 246.1 47.1)">1</text>
<text x="267.7" y="47.1" transform="rotate(-90 267.7 47.1)">1</text>
<text x="80.3" y="49" transform="rotate(-90 80.3 49)">2</text>
<text x="154" y="48.3">11</text>
<text x="154" y="50.8">12</text>
<text x="154" y="53.3">13</text>
<text x="199.7" y="53.3">42</text>
<text x="199.7" y="50.8">43</text>
<text x="199.7" y="48.3">44</text>
<text x="246.1" y="53.4" transform="rotate(-90 246.1 53.4)">3</text>
<text x="249.1" y="49.5">2</text>
<text x="267.7" y="53.4" transform="rotate(-90 267.7 53.4)">3</text>
<text x="270.7" y="49.5">2</text>
<text x="154" y="55.9">14</text>
<text x="154" y="58.4">15</text>
<text x="199.7" y="58.4">40</text>
<text x="199.7" y="55.9">41</text>
<text x="154" y="61">16</text>
<text x="154" y="63.5">17</text>
<text x="199.7" y="63.5">38</text>
<text x="199.7" y="61">39</text>
<text x="154" y="66">18</text>
<text x="154" y="68.6">19</text>
<text x="154" y="71.1">20</text>
<text x="199.7" y="71.1">35</text>
<text x="199.7" y="68.6">36</text>
<text x="199.7" y="66">37</text>
<text x="16.7" y="77.5">1</text>
<text x="16.7" y="74.9">2</text>
<text x="16.7" y="72.4">3</text>
<text x="154" y="73.7">21</text>
<text x="154" y="76.2">22</text>
<text x="199.7" y="76.2">33</text>
<text x="199.7" y="73.7">34</text>
<text x="246.1" y="75" transform="rotate(-90 246.1 75)">1</text>
<text x="249.1" y="77.5">2</text>
<text x="267.7" y="75" transform="rotate(-90 267.7 75)">1</text>
<text x="270.7" y="77.5">2</text>
<text x="154" y="78.7">23</text>
<text x="154" y="81.3">24</text>
<text x="154" y="83.8">25</text>
<text x="199.7" y="83.8">30</text>
<text x="199.7" y="81.3">31</text>
<text x="199.7" y="78.7">32</text>
<text x="246.1" y="81.4" transform="rotate(-90 246.1 81.4)">3</text>
<text x="267.7" y="81.4" transform="rotate(-90 267.7 81.4)">3</text>
<text x="10.4" y="85.9">B</text>
<text x="154" y="86.4">26</text>
<text x="154" y="88.9">27</text>
<text x="199.7" y="88.9">28</text>
<text x="199.7" y="86.4">29</text>
<text x="285.4" y="85.9">B</text>
<text x="246.1" y="101.7" transform="rotate(-90 246.1 101.7)">1</text>
<text x="267.7" y="101.7" transform="rotate(-90 267.7 101.7)">1</text>
<text x="29.4" y="106.7">5</text>
<text x="249.1" y="104.1">2</text>
<text x="270.7" y="104.1">2</text>
<text x="29.4" y="111.8">3</text>
<text x="29.4" y="109.2">4</text>
<text x="145.6" y="110.5">1</text>
<text x="153.2" y="110.5">2</text>
<text x="184.9" y="110.5">1</text>
<text x="192.6" y="110.5">2</text>
<text x="246.1" y="108" transform="rotate(-90 246.1 108)">3</text>
<text x="267.7" y="108" transform="rotate(-90 267.7 108)">3</text>
<text x="29.4" y="116.8">1</text>
<text x="29.4" y="114.3">2</text>
<text x="145.6" y="115.6">3</text>
<text x="153.2" y="115.6">4</text>
<text x="184.9" y="115.6">3</text>
<text x="192.6" y="115.6">4</text>
<text x="39.4" y="127">74HC595</text>
<text x="246.1" y="127.1" transform="rotate(-90 246.1 127.1)">1</text>
<text x="249.1" y="129.5">2</text>
<text x="267.7" y="127.1" transform="rotate(-90 267.7 127.1)">1</text>
<text x="270.7" y="129.5">2</text>
<text x="10.4" y="135.9">C</text>
<text x="32.1" y="135.9">14</text>
<text x="42.9" y="132" transform="rotate(-90 42.9 132)">16</text>
<text x="52.4" y="135.9">15</text>
<text x="74.4" y="135.9">2</text>
<text x="79.5" y="135.9">1</text>
<text x="145.6" y="134.6">1</text>
<text x="153.2" y="134.6">2</text>
<text x="184.9" y="134.6">1</text>
<text x="192.6" y="134.6">2</text>
<text x="246.1" y="133.4" transform="rotate(-90 246.1 133.4)">3</text>
<text x="267.7" y="133.4" transform="rotate(-90 267.7 133.4)">3</text>
<text x="285.4" y="135.9">C</text>
<text x="32.1" y="143.5">10</text>
<text x="32.1" y="141">11</text>
<text x="52.9" y="138.4">1</text>
<text x="52.9" y="141">2</text>
<text x="52.9" y="143.5">3</text>
<text x="74.4" y="141">2</text>
<text x="76.6" y="142.2">D1</text>
<text x="79.5" y="141">1</text>
<text x="83.3" y="138.4">2</text>
<text x="83.3" y="143.5">2</text>
<text x="88.4" y="138.4">1</text>
<text x="88.4" y="143.5">1</text>
<text x="145.6" y="139.7">3</text>
<text x="153.2" y="139.7">4</text>
<text x="184.9" y="139.7">3</text>
<text x="192.6" y="139.7">4</text>
<text x="32.1" y="148.6">12</text>
<text x="52.9" y="146">4</text>
<text x="52.9" y="148.6">5</text>
<text x="74.4" y="146">2</text>
<text x="76.6" y="147.3">D2</text>
<text x="79.5" y="146">1</text>
<text x="83.3" y="148.6">2</text>
<text x="85.5" y="144.7">D5</text>
<text x="85.5" y="149.8">D6</text>
<text x="88.4" y="148.6">1</text>
<text x="32.1" y="151.1">13</text>
<text x="52.9" y="151.1">6</text>
<text x="52.9" y="153.7">7</text>
<text x="74.4" y="151.1">2</text>
<text x="76.6" y="152.3">D3</text>
<text x="79.5" y="151.1">1</text>
<text x="83.3" y="153.7">2</text>
<text x="85.5" y="154.9">D7</text>
<text x="88.4" y="153.7">1</text>
<text x="52.9" y="158.7">9</text>
<text x="145.6" y="157.5">1</text>
<text x="153.2" y="157.5">2</text>
<text x="42.9" y="164.6" transform="rotate(-90 42.9 164.6)">8</text>
<text x="89.7" y="166.4">2</text>
<text x="94.8" y="166.4">1</text>
<text x="145.6" y="162.6">3</text>
<text x="153.2" y="162.6">4</text>
<text x="89.7" y="174">2</text>
<text x="94.8" y="174">1</text>
<text x="145.6" y="179.1">1</text>
<text x="153.2" y="179.1">2</text>
<text x="10.4" y="185.9">D</text>
<text x="89.7" y="182.9">2</text>
<text x="94.8" y="182.9">1</text>
<text x="145.6" y="184.1">3</text>
<text x="153.2" y="184.1">4</text>
<text x="285.4" y="185.9">D</text>
<text x="35" y="199.9">1</text>
<text x="85" y="199.9">2</text>
<text x="135" y="199.9">3</text>
<text x="185" y="199.9">4</text>
<text x="235" y="199.9">5</text>
<text x="285" y="199.9">6</text>
</g>
<g font-size="1.8" fill="#008484">
<text x="43" y="16.9">VCC</text>
<text x="245.1" y="15.6">VSS</text>
<text x="266.6" y="15.6">VSS</text>
<text x="60.8" y="18.1">VCC</text>
<text x="81.1" y="18.1">VCC</text>
<text x="158.5" y="23.7">GND</text>
<text x="241" y="22.6">RV1</text>
<text x="262.6" y="22.6">RV6</text>
<text x="49.1" y="26.4" transform="rotate(-90 49.1 26.4)">100n</text>
<text x="51.4" y="26" transform="rotate(-90 51.4 26)">C22</text>
<text x="77.2" y="27.5">R26</text>
<text x="78.6" y="25.2">1k</text>
<text x="88.6" y="28.6">10u</text>
<text x="89.1" y="26.3">C5</text>
<text x="158.5" y="26.3">0_RX1_Touch</text>
<text x="158.5" y="28.8">1_TX1_Touch</text>
<text x="192.3" y="28.8">Reset</text>
<text x="194.8" y="26.3">D+</text>
<text x="241.3" y="24.9">10k</text>
<text x="258.6" y="27.9" transform="rotate(-90 258.6 27.9)">1n</text>
<text x="261" y="28" transform="rotate(-90 261 28)">C6</text>
<text x="262.9" y="24.9">10k</text>
<text x="280.2" y="27.9" transform="rotate(-90 280.2 27.9)">1n</text>
<text x="282.5" y="28.5" transform="rotate(-90 282.5 28.5)">C11</text>
<text x="12" y="35.5">Conn_01x03</text>
<text x="16.3" y="33.2">J5</text>
<text x="50.9" y="33.8">PZT2222A</text>
<text x="52.6" y="34.9">100u</text>
<text x="53.5" y="32.6">C4</text>
<text x="57.4" y="31.5">Q1</text>
<text x="77.3" y="35.9">VCC</text>
<text x="158.5" y="31.4">2</text>
<text x="158.5" y="33.9">3_TX_PWM</text>
<text x="193.5" y="33.9">3.3V</text>
<text x="193.9" y="31.4">A13</text>
<text x="39.9" y="38.8">100u</text>
<text x="40.8" y="36.4">C3</text>
<text x="99.9" y="37.1" transform="rotate(-90 99.9 37.1)">100</text>
<text x="102.2" y="37.3" transform="rotate(-90 102.2 37.3)">R28</text>
<text x="158.5" y="36.4">4_RX_PWM</text>
<text x="158.5" y="39">5_TX1_PWM</text>
<text x="158.5" y="41.5">6_PWM</text>
<text x="183.5" y="39">32_Touch_PWM</text>
<text x="186.7" y="41.5">31_A20_TX2</text>
<text x="188.8" y="36.4">33_Touch</text>
<text x="64.2" y="47.9">R9</text>
<text x="67.4" y="46.5">PZT2222A</text>
<text x="73.9" y="44.2">Q2</text>
<text x="158.5" y="46.6">8_TX3_DIN</text>
<text x="158.5" y="44.1">7_RX3_DOUT</text>
<text x="185.2" y="44.1">30_A19_SDA1</text>
<text x="185.4" y="46.6">29_A18_SCL1</text>
<text x="245.1" y="42.3">VSS</text>
<text x="266.6" y="42.3">VSS</text>
<text x="64.4" y="50.2">100</text>
<text x="158.5" y="49.1">9_RX2_CS_PWM</text>
<text x="158.5" y="51.7">10_TX2_CS_PWM</text>
<text x="190.9" y="51.7">27_A16</text>
<text x="190.9" y="49.1">28_A17</text>
<text x="241" y="49.3">RV2</text>
<text x="241.3" y="51.6">10k</text>
<text x="262.6" y="49.3">RV7</text>
<text x="262.9" y="51.6">10k</text>
<text x="80.8" y="55.5">R25</text>
<text x="80.9" y="57.8">100</text>
<text x="87.4" y="56.7">R27</text>
<text x="88.8" y="54.4">1k</text>
<text x="108.8" y="56.9" transform="rotate(-90 108.8 56.9)">100n</text>
<text x="111.1" y="56.5" transform="rotate(-90 111.1 56.5)">C28</text>
<text x="158.5" y="54.2">11_DOUT</text>
<text x="158.5" y="56.8">12_DIN</text>
<text x="158.5" y="59.3">VBat</text>
<text x="183.5" y="56.8">25_Touch_PWM</text>
<text x="186.5" y="54.2">26_A15_RX2</text>
<text x="195.1" y="59.3">24</text>
<text x="258.6" y="54.6" transform="rotate(-90 258.6 54.6)">1n</text>
<text x="261" y="54.7" transform="rotate(-90 261 54.7)">C7</text>
<text x="280.2" y="54.6" transform="rotate(-90 280.2 54.6)">1n</text>
<text x="282.5" y="55.2" transform="rotate(-90 282.5 55.2)">C12</text>
<text x="42.7" y="64.2">2.2u</text>
<text x="43.3" y="61.8">C1</text>
<text x="56" y="63">R3</text>
<text x="56.2" y="65.3">1k</text>
<text x="158.5" y="61.8">3.3V</text>
<text x="158.5" y="64.4">GND</text>
<text x="193.2" y="61.8">GND</text>
<text x="193.9" y="64.4">A12</text>
<text x="10.8" y="69.8">Conn_01x03</text>
<text x="15" y="67.5">J4</text>
<text x="90" y="69.3" transform="rotate(-90 90 69.3)">VSS</text>
<text x="101.4" y="69.3" transform="rotate(-90 101.4 69.3)">VSS</text>
<text x="158.5" y="66.9">Program</text>
<text x="158.5" y="69.5">A14/DAC</text>
<text x="193.9" y="69.5">A10</text>
<text x="193.9" y="66.9">A11</text>
<text x="245.1" y="70.2">VSS</text>
<text x="266.6" y="70.2">VSS</text>
<text x="43.3" y="77.1">C2</text>
<text x="51.5" y="73.3">R1</text>
<text x="51.7" y="75.6">3.3k</text>
<text x="158.5" y="72">13_LED_SCK</text>
<text x="158.5" y="74.5">14_A0_SCK</text>
<text x="158.5" y="77.1">15_A1_CS_Touch</text>
<text x="192.2" y="74.5">VUSB</text>
<text x="192.3" y="72">AREF</text>
<text x="194.4" y="77.1">Vin</text>
<text x="206.5" y="77.6">VCC</text>
<text x="241" y="77.2">RV3</text>
<text x="262.6" y="77.2">RV8</text>
<text x="42.7" y="79.4">2.2u</text>
<text x="56" y="78.2">R4</text>
<text x="56.2" y="80.5">1k</text>
<text x="93.5" y="78.5" transform="rotate(-90 93.5 78.5)">100n</text>
<text x="95.9" y="78.1" transform="rotate(-90 95.9 78.1)">C23</text>
<text x="105" y="78.5" transform="rotate(-90 105 78.5)">100n</text>
<text x="107.3" y="78.1" transform="rotate(-90 107.3 78.1)">C25</text>
<text x="158.5" y="79.6">16_A2_SCL0_Touch</text>
<text x="158.5" y="82.2">17_A3_SDA0_Touch</text>
<text x="183.1" y="82.2">3.3V_max100mA</text>
<text x="191.9" y="79.6">AGND</text>
<text x="206.5" y="82.6">VSS</text>
<text x="241.3" y="79.5">10k</text>
<text x="258.6" y="82.5" transform="rotate(-90 258.6 82.5)">1n</text>
<text x="261" y="82.6" transform="rotate(-90 261 82.6)">C8</text>
<text x="262.9" y="79.5">10k</text>
<text x="280.2" y="82.5" transform="rotate(-90 280.2 82.5)">1n</text>
<text x="282.5" y="83.2" transform="rotate(-90 282.5 83.2)">C13</text>
<text x="51.5" y="89.8">R2</text>
<text x="158.5" y="84.7">18_A4_SDA0_Touch</text>
<text x="158.5" y="87.2">19_A5_SCL0_Touch</text>
<text x="158.5" y="89.8">20_A6_CS_PWM</text>
<text x="178.7" y="89.8">21_A7_RX1_CS_PWM</text>
<text x="180.3" y="87.2">22_A8_Touch_PWM</text>
<text x="180.3" y="84.7">23_A9_Touch_PWM</text>
<text x="51.7" y="92.1">3.3k</text>
<text x="90" y="90.9" transform="rotate(-90 90 90.9)">VSS</text>
<text x="101.4" y="90.9" transform="rotate(-90 101.4 90.9)">VSS</text>
<text x="112.9" y="90.9" transform="rotate(-90 112.9 90.9)">VSS</text>
<text x="59.8" y="101.9">U3</text>
<text x="73.5" y="101.1" transform="rotate(-90 73.5 101.1)">VSS</text>
<text x="93.5" y="100" transform="rotate(-90 93.5 100)">100n</text>
<text x="95.9" y="99.7" transform="rotate(-90 95.9 99.7)">C24</text>
<text x="105" y="100" transform="rotate(-90 105 100)">100n</text>
<text x="107.3" y="99.7" transform="rotate(-90 107.3 99.7)">C26</text>
<text x="116.4" y="100" transform="rotate(-90 116.4 100)">100n</text>
<text x="118.7" y="99.7" transform="rotate(-90 118.7 99.7)">C27</text>
<text x="245.1" y="96.9">VSS</text>
<text x="266.6" y="96.9">VSS</text>
<text x="24.4" y="103.3">DIN-5</text>
<text x="25.7" y="105.6">J3</text>
<text x="43.8" y="107.4" transform="rotate(-90 43.8 107.4)">R17</text>
<text x="46.2" y="107.3" transform="rotate(-90 46.2 107.3)">100</text>
<text x="58.4" y="104.2">6N135</text>
<text x="143.4" y="106.5">SW_Push_Dual</text>
<text x="148" y="104.2">SW1</text>
<text x="182.8" y="106.5">SW_Push_Dual</text>
<text x="187.3" y="104.2">SW3</text>
<text x="241" y="103.9">RV4</text>
<text x="241.3" y="106.2">10k</text>
<text x="262.6" y="103.9">RV9</text>
<text x="262.9" y="106.2">10k</text>
<text x="74.4" y="112.4">1k</text>
<text x="74.4" y="110.1">R18</text>
<text x="125.2" y="110.9">VSS</text>
<text x="135.3" y="108.7" transform="rotate(-90 135.3 108.7)">R19</text>
<text x="137.6" y="108.7" transform="rotate(-90 137.6 108.7)">1k</text>
<text x="164.6" y="110.9">VSS</text>
<text x="174.7" y="108.7" transform="rotate(-90 174.7 108.7)">R21</text>
<text x="177" y="108.7" transform="rotate(-90 177 108.7)">1k</text>
<text x="258.6" y="109.2" transform="rotate(-90 258.6 109.2)">1n</text>
<text x="261" y="109.3" transform="rotate(-90 261 109.3)">C9</text>
<text x="280.2" y="109.2" transform="rotate(-90 280.2 109.2)">1n</text>
<text x="282.5" y="109.8" transform="rotate(-90 282.5 109.8)">C14</text>
<text x="42.1" y="124.7">U2</text>
<text x="134.2" y="122.8">C16</text>
<text x="134.8" y="120.5">1n</text>
<text x="173.6" y="122.8">C18</text>
<text x="174.2" y="120.5">1n</text>
<text x="245.1" y="122.3">VSS</text>
<text x="266.6" y="122.3">VSS</text>
<text x="143.4" y="130.6">SW_Push_Dual</text>
<text x="148" y="128.3">SW2</text>
<text x="182.8" y="130.6">SW_Push_Dual</text>
<text x="187.3" y="128.3">SW4</text>
<text x="241" y="129.3">RV5</text>
<text x="241.3" y="131.6">10k</text>
<text x="261.5" y="129.3">RV10</text>
<text x="262.9" y="131.6">10k</text>
<text x="36.6" y="136.8">SER</text>
<text x="47.1" y="136.8">QA</text>
<text x="59.1" y="134.2" transform="rotate(-90 59.1 134.2)">R5</text>
<text x="61.4" y="133.9" transform="rotate(-90 61.4 133.9)">100</text>
<text x="68" y="136.6" transform="rotate(-90 68 136.6)">R10</text>
<text x="70.3" y="136.5" transform="rotate(-90 70.3 136.5)">100</text>
<text x="125.2" y="135">VSS</text>
<text x="135.3" y="132.8" transform="rotate(-90 135.3 132.8)">R20</text>
<text x="137.6" y="132.9" transform="rotate(-90 137.6 132.9)">1k</text>
<text x="164.6" y="135">VSS</text>
<text x="174.7" y="132.8" transform="rotate(-90 174.7 132.8)">R22</text>
<text x="177" y="132.9" transform="rotate(-90 177 132.9)">1k</text>
<text x="258.6" y="134.6" transform="rotate(-90 258.6 134.6)">1n</text>
<text x="261" y="135.2" transform="rotate(-90 261 135.2)">C10</text>
<text x="280.2" y="134.6" transform="rotate(-90 280.2 134.6)">1n</text>
<text x="282.5" y="135.2" transform="rotate(-90 282.5 135.2)">C15</text>
<text x="23.6" y="143.9">VSS</text>
<text x="36.6" y="141.9">SRCLK</text>
<text x="43.8" y="138.3" transform="rotate(-90 43.8 138.3)">VCC</text>
<text x="47.1" y="139.3">QB</text>
<text x="47.1" y="141.9">QC</text>
<text x="59.1" y="139.2" transform="rotate(-90 59.1 139.2)">R6</text>
<text x="61.4" y="139" transform="rotate(-90 61.4 139)">100</text>
<text x="68" y="141.7" transform="rotate(-90 68 141.7)">R11</text>
<text x="70.3" y="141.5" transform="rotate(-90 70.3 141.5)">100</text>
<text x="75.9" y="139.9">LED</text>
<text x="84.8" y="142.4">LED</text>
<text x="36.6" y="144.4">SRCLR</text>
<text x="36.6" y="149.5">RCLK</text>
<text x="47.1" y="144.4">QD</text>
<text x="47.2" y="146.9">QE</text>
<text x="47.3" y="149.5">QF</text>
<text x="59.1" y="149.4" transform="rotate(-90 59.1 149.4)">R8</text>
<text x="59.1" y="144.3" transform="rotate(-90 59.1 144.3)">R7</text>
<text x="61.4" y="149.2" transform="rotate(-90 61.4 149.2)">100</text>
<text x="61.4" y="144.1" transform="rotate(-90 61.4 144.1)">100</text>
<text x="68" y="146.8" transform="rotate(-90 68 146.8)">R12</text>
<text x="70.3" y="146.6" transform="rotate(-90 70.3 146.6)">100</text>
<text x="75.9" y="145">LED</text>
<text x="84.8" y="147.5">LED</text>
<text x="134.2" y="146.9">C17</text>
<text x="134.8" y="144.6">1n</text>
<text x="173.6" y="146.9">C19</text>
<text x="174.2" y="144.6">1n</text>
<text x="36.6" y="152">G</text>
<text x="47" y="152">QG</text>
<text x="47.1" y="154.6">QH</text>
<text x="68" y="151.8" transform="rotate(-90 68 151.8)">R13</text>
<text x="70.3" y="151.7" transform="rotate(-90 70.3 151.7)">100</text>
<text x="75.9" y="150">LED</text>
<text x="75.9" y="155.1">LED</text>
<text x="84.8" y="152.6">LED</text>
<text x="135.3" y="155.6" transform="rotate(-90 135.3 155.6)">R23</text>
<text x="137.6" y="155.7" transform="rotate(-90 137.6 155.7)">1k</text>
<text x="143.4" y="153.5">SW_Push_Dual</text>
<text x="148" y="151.2">SW5</text>
<text x="43.8" y="160.5" transform="rotate(-90 43.8 160.5)">GND</text>
<text x="47.1" y="159.6">QH</text>
<text x="76.6" y="157.4">D4</text>
<text x="84.8" y="157.7">LED</text>
<text x="85.5" y="160">D8</text>
<text x="125.2" y="157.9">VSS</text>
<text x="79.4" y="164.5" transform="rotate(-90 79.4 164.5)">R14</text>
<text x="81.7" y="164.4" transform="rotate(-90 81.7 164.4)">100</text>
<text x="134.8" y="167.5">1n</text>
<text x="79.4" y="172.2" transform="rotate(-90 79.4 172.2)">R15</text>
<text x="81.7" y="172" transform="rotate(-90 81.7 172)">100</text>
<text x="91.2" y="170.4">LED</text>
<text x="91.8" y="172.7">D9</text>
<text x="134.2" y="169.8">C20</text>
<text x="148" y="172.8">SW6</text>
<text x="91.2" y="178">LED</text>
<text x="125.2" y="179.4">VSS</text>
<text x="135.3" y="177.2" transform="rotate(-90 135.3 177.2)">R24</text>
<text x="137.6" y="177.3" transform="rotate(-90 137.6 177.3)">1k</text>
<text x="143.4" y="175.1">SW_Push_Dual</text>
<text x="79.4" y="181" transform="rotate(-90 79.4 181)">R16</text>
<text x="81.7" y="180.9" transform="rotate(-90 81.7 180.9)">100</text>
<text x="91.3" y="180.3">D10</text>
<text x="91.2" y="186.9">LED</text>
<text x="91.3" y="189.2">D11</text>
<text x="134.2" y="191.4">C21</text>
<text x="134.8" y="189">1n</text>
</g>
</svg>
